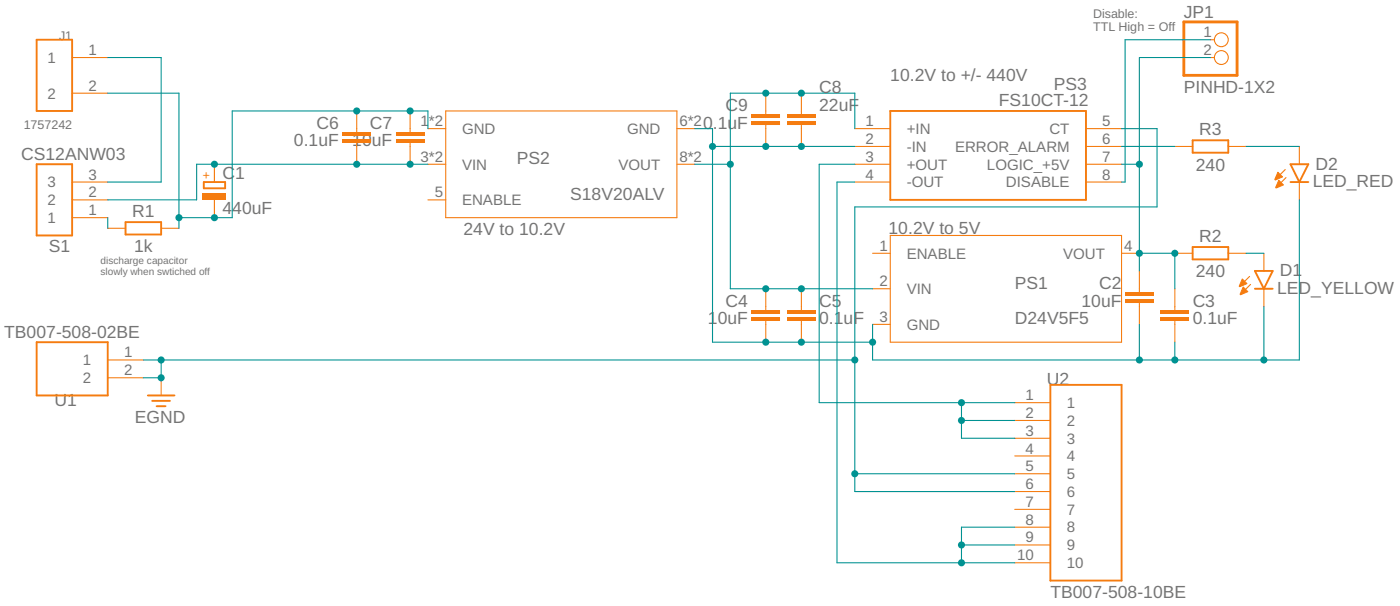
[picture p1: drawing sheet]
<svg xmlns="http://www.w3.org/2000/svg" width="218mm" height="94mm" viewBox="0 0 218 94" stroke-linecap="round" stroke-linejoin="round" font-family="sans-serif">
<path d="M5.7 6.2h5.5v11.1h-5.5zM138.7 17.3h30.4v13.8h-30.4z" fill="none" stroke="#f57c10" stroke-width=".3"/>
<g fill="none" stroke="#f57c10" stroke-width=".17">
<path d="M11.2 9h5.6M11.2 14.5h5.6M69.4 17.3h36v16.6h-36zM66.6 20h2.8M66.6 25.6h2.8M66.6 31.1h2.8M105.4 20h2.8M105.4 25.6h2.8M133.1 20h5.6M133.1 22.8h5.6M133.1 25.6h5.6M133.1 28.4h5.6"/>
<path d="M169.1 20h5.6M169.1 22.8h5.6M169.1 25.6h5.6M169.1 28.4h5.6"/>
</g>
<g fill="#f57c10">
<path d="M53.3 21.7h4.5v.6h-4.5z" fill-rule="evenodd"/>
<path d="M53.3 20.6h4.5v.6h-4.5z" fill-rule="evenodd"/>
</g>
<g fill="#f57c10">
<path d="M53.3 21.7h4.5v.6h-4.5zM53.3 21.7v.6h4.5v-.6z"/>
<path d="M53.3 20.6h4.5v.6h-4.5zM53.3 20.6v.6h4.5v-.6z"/>
</g>
<path d="M55.6 17.3v3.3M55.6 22.3v3.3" fill="none" stroke="#f57c10" stroke-width=".17"/>
<g fill="#f57c10">
<path d="M61.7 21.7h4.4v.6h-4.4z" fill-rule="evenodd"/>
<path d="M61.7 20.6h4.4v.6h-4.4z" fill-rule="evenodd"/>
</g>
<g fill="#f57c10">
<path d="M61.7 21.7h4.4v.6h-4.4zM61.7 21.7v.6h4.4v-.6z"/>
<path d="M61.7 20.6h4.4v.6h-4.4zM61.7 20.6v.6h4.4v-.6z"/>
</g>
<path d="M63.9 17.3v3.3M63.9 22.3v3.3" fill="none" stroke="#f57c10" stroke-width=".17"/>
<g fill="#f57c10">
<path d="M122.6 18.9h4.4v.6h-4.4z" fill-rule="evenodd"/>
<path d="M122.6 17.8h4.4v.6h-4.4z" fill-rule="evenodd"/>
</g>
<g fill="#f57c10">
<path d="M122.6 18.9h4.4v.6h-4.4zM122.6 18.9v.6h4.4v-.6z"/>
<path d="M122.6 17.8h4.4v.6h-4.4zM122.6 17.8v.6h4.4v-.6z"/>
</g>
<path d="M124.8 14.5v3.3M124.8 19.5v3.3" fill="none" stroke="#f57c10" stroke-width=".17"/>
<g fill="#f57c10">
<path d="M117 18.9h4.5v.6h-4.5z" fill-rule="evenodd"/>
<path d="M117 17.8h4.5v.6h-4.5z" fill-rule="evenodd"/>
</g>
<g fill="#f57c10">
<path d="M117 18.9h4.5v.6h-4.5zM117 18.9v.6h4.5v-.6z"/>
<path d="M117 17.8h4.5v.6h-4.5zM117 17.8v.6h4.5v-.6z"/>
</g>
<path d="M119.3 14.5v3.3M119.3 19.5v3.3" fill="none" stroke="#f57c10" stroke-width=".17"/>
<path d="M31.7 28.4h3.4v.9h-3.4z" fill="none" stroke="#f57c10" stroke-width=".3"/>
<path d="M31.6 30.1h3.6v1h-3.6z" fill-rule="evenodd" fill="#f57c10"/>
<path d="M31.6 30.1h3.6v1h-3.6zM31.6 30.1v1h3.6v-1z" fill="#f57c10"/>
<path d="M33.4 25.6v2.8M33.4 31.1v2.8M135.9 39.4h2.8M138.7 36.7h36v16.6h-36zM174.7 39.4h2.8M135.9 50.5h2.8M135.9 45h2.8" fill="none" stroke="#f57c10" stroke-width=".17"/>
<g fill="#f57c10">
<path d="M122.6 49.4h4.4v.6h-4.4z" fill-rule="evenodd"/>
<path d="M122.6 48.3h4.4v.5h-4.4z" fill-rule="evenodd"/>
</g>
<g fill="#f57c10">
<path d="M122.6 49.4h4.4v.6h-4.4zM122.6 49.4v.6h4.4v-.6z"/>
<path d="M122.6 48.3h4.4v.5h-4.4zM122.6 48.3v.5h4.4v-.5z"/>
</g>
<path d="M124.8 45v3.3M124.8 50v3.3" fill="none" stroke="#f57c10" stroke-width=".17"/>
<g fill="#f57c10">
<path d="M117 49.4h4.5v.6h-4.5z" fill-rule="evenodd"/>
<path d="M117 48.3h4.5v.5h-4.5z" fill-rule="evenodd"/>
</g>
<g fill="#f57c10">
<path d="M117 49.4h4.5v.6h-4.5zM117 49.4v.6h4.5v-.6z"/>
<path d="M117 48.3h4.5v.5h-4.5zM117 48.3v.5h4.5v-.5z"/>
</g>
<g fill="none" stroke="#f57c10" stroke-width=".17">
<path d="M11.2 33.9h5.6M11.2 31.1h5.6M11.2 28.4h5.6M183 22.8h2.8M183 39.4h2.8M191.3 22.8h2.8M191.3 39.4h2.8M196.8 39.4v2.8M200.2 26.4l-1.6 1.5M200.3 27.7l-1.5 1.5M202.4 22.8v2.8M202.4 28.4v2.7"/>
<path d="M16.8 56.1h5.5M16.8 58.8h5.5M25.1 58.8v2.8M119.3 45v3.3M119.3 50v3.3M194.6 43l-1.5 1.6M194.8 44.3l-1.6 1.5M196.8 45v2.7"/>
</g>
<path d="M5.7 25.6h5.5v11.1h-5.5zM185.8 21.9h5.5v1.9h-5.5zM185.8 38.5h5.5v1.9h-5.5zM201 25.6h2.8l-1.4 2.8zM201 28.4h2.8M5.7 53.3h11.1v8.3h-11.1zM195.4 42.2h2.8l-1.4 2.8zM195.4 45h2.8M23 61.6h4.2M23.7 62.4h2.8M24.4 63.3h1.4" fill="none" stroke="#f57c10" stroke-width=".3"/>
<g fill="#f57c10" stroke="#f57c10" stroke-width=".16">
<path d="M199 26.8l.8 .7-1.2 .5h-.1z" fill-rule="evenodd"/>
<path d="M199.2 28.1l.7 .7-1.1 .5-.1-.1z" fill-rule="evenodd"/>
<path d="M193.5 43.4l.7 .8-1.1 .5-.1-.1z" fill-rule="evenodd"/>
<path d="M193.6 44.7l.8 .7-1.2 .5-.1-.1z" fill-rule="evenodd"/>
</g>
<g fill="#f57c10">
<path d="M180.8 49.4h4.4v.6h-4.4z" fill-rule="evenodd"/>
<path d="M180.8 48.3h4.4v.5h-4.4z" fill-rule="evenodd"/>
</g>
<g fill="#f57c10">
<path d="M180.8 49.4h4.4v.6h-4.4zM180.8 49.4v.6h4.4v-.6z"/>
<path d="M180.8 48.3h4.4v.5h-4.4zM180.8 48.3v.5h4.4v-.5z"/>
</g>
<path d="M183 45v3.3M183 50v3.3" fill="none" stroke="#f57c10" stroke-width=".17"/>
<g fill="#f57c10">
<path d="M175.2 46.6h4.5v.6h-4.5z" fill-rule="evenodd"/>
<path d="M175.2 45.5h4.5v.6h-4.5z" fill-rule="evenodd"/>
</g>
<g fill="#f57c10">
<path d="M175.2 46.6h4.5v.6h-4.5zM175.2 46.6v.6h4.5v-.6z"/>
<path d="M175.2 45.5h4.5v.6h-4.5zM175.2 45.5v.6h4.5v-.6z"/>
</g>
<g fill="none" stroke="#f57c10" stroke-width=".17">
<path d="M188.5 6.2h.6M188.5 9h.6M16.8 35.5h2.8M25.1 35.5h2.8M177.5 42.2v3.3M177.5 47.2v3.3M158 62.7h5.6M158 65.5h5.6M158 68.2h5.6M158 71h5.6M158 73.8h5.6M158 76.5h5.6"/>
<path d="M158 79.3h5.6M158 82.1h5.6M158 84.9h5.6M158 87.6h5.6"/>
<circle cx="190.2" cy="9" r="1.08"/>
<circle cx="190.2" cy="6.2" r="1.08"/>
</g>
<path d="M19.6 34.6h5.5v1.9h-5.5zM163.6 59.9h11.1v30.5h-11.1z" fill="none" stroke="#f57c10" stroke-width=".3"/>
<path d="M184.4 3.4h8.3v8.3h-8.3z" fill="none" stroke="#f57c10" stroke-width=".44"/>
<path d="M133.1 28.4h-2.7v59.2h27.6M158 84.9h-8.3v2.7" fill="none" stroke="#009292" stroke-width=".17"/>
<circle cx="149.7" cy="87.6" r=".55" fill="#009292"/>
<path d="M149.2 87.6a.55 .55 0 0 1 1.1 0 .55 .55 0 0 1-1.1 0zM149.2 87.6a.55 .55 0 0 0 1.1 0 .55 .55 0 0 0-1.1 0z" fill="#009292"/>
<path d="M158 82.1h-8.3v2.8" fill="none" stroke="#009292" stroke-width=".17"/>
<circle cx="149.7" cy="84.9" r=".55" fill="#009292"/>
<path d="M149.2 84.9a.55 .55 0 0 1 1.1 0 .55 .55 0 0 1-1.1 0zM149.2 84.9a.55 .55 0 0 0 1.1 0 .55 .55 0 0 0-1.1 0z" fill="#009292"/>
<path d="M133.1 20v-5.5h-19.4v11.1h-5.5" fill="none" stroke="#009292" stroke-width=".17"/>
<g fill="#009292">
<circle cx="124.8" cy="14.5" r=".55"/>
<circle cx="119.3" cy="14.5" r=".55"/>
</g>
<g fill="#009292">
<path d="M124.3 14.5a.55 .55 0 0 1 1.1 0 .55 .55 0 0 1-1.1 0zM124.3 14.5a.55 .55 0 0 0 1.1 0 .55 .55 0 0 0-1.1 0z"/>
<path d="M118.7 14.5a.55 .55 0 0 1 1.1 0 .55 .55 0 0 1-1.1 0zM118.7 14.5a.55 .55 0 0 0 1.1 0 .55 .55 0 0 0-1.1 0z"/>
</g>
<path d="M113.7 25.6v19.4h22.2" fill="none" stroke="#009292" stroke-width=".17"/>
<g fill="#009292">
<circle cx="113.7" cy="25.6" r=".55"/>
<circle cx="124.8" cy="45" r=".55"/>
<circle cx="119.3" cy="45" r=".55"/>
</g>
<g fill="#009292">
<path d="M113.2 25.6a.55 .55 0 0 1 1.1 0 .55 .55 0 0 1-1.1 0zM113.2 25.6a.55 .55 0 0 0 1.1 0 .55 .55 0 0 0-1.1 0z"/>
<path d="M124.3 45a.55 .55 0 0 1 1.1 0 .55 .55 0 0 1-1.1 0zM124.3 45a.55 .55 0 0 0 1.1 0 .55 .55 0 0 0-1.1 0z"/>
<path d="M118.7 45a.55 .55 0 0 1 1.1 0 .55 .55 0 0 1-1.1 0zM118.7 45a.55 .55 0 0 0 1.1 0 .55 .55 0 0 0-1.1 0z"/>
</g>
<path d="M108.2 20h2.8v2.8h22.1" fill="none" stroke="#009292" stroke-width=".17"/>
<g fill="#009292">
<circle cx="124.8" cy="22.8" r=".55"/>
<circle cx="119.3" cy="22.8" r=".55"/>
</g>
<g fill="#009292">
<path d="M124.3 22.8a.55 .55 0 0 1 1.1 0 .55 .55 0 0 1-1.1 0zM124.3 22.8a.55 .55 0 0 0 1.1 0 .55 .55 0 0 0-1.1 0z"/>
<path d="M118.7 22.8a.55 .55 0 0 1 1.1 0 .55 .55 0 0 1-1.1 0zM118.7 22.8a.55 .55 0 0 0 1.1 0 .55 .55 0 0 0-1.1 0z"/>
</g>
<path d="M111 22.8v30.5" fill="none" stroke="#009292" stroke-width=".17"/>
<circle cx="111" cy="22.8" r=".55" fill="#009292"/>
<path d="M110.4 22.8a.55 .55 0 0 1 1.1 0 .55 .55 0 0 1-1.1 0zM110.4 22.8a.55 .55 0 0 0 1.1 0 .55 .55 0 0 0-1.1 0z" fill="#009292"/>
<path d="M135.9 50.5v2.8h-24.9" fill="none" stroke="#009292" stroke-width=".17"/>
<g fill="#009292">
<circle cx="124.8" cy="53.3" r=".55"/>
<circle cx="119.3" cy="53.3" r=".55"/>
</g>
<g fill="#009292">
<path d="M124.3 53.3a.55 .55 0 0 1 1.1 0 .55 .55 0 0 1-1.1 0zM124.3 53.3a.55 .55 0 0 0 1.1 0 .55 .55 0 0 0-1.1 0z"/>
<path d="M118.7 53.3a.55 .55 0 0 1 1.1 0 .55 .55 0 0 1-1.1 0zM118.7 53.3a.55 .55 0 0 0 1.1 0 .55 .55 0 0 0-1.1 0z"/>
</g>
<path d="M196.8 47.7v8.4h-60.9v-2.8" fill="none" stroke="#009292" stroke-width=".17"/>
<circle cx="135.9" cy="53.3" r=".55" fill="#009292"/>
<path d="M135.4 53.3a.55 .55 0 0 1 1.1 0 .55 .55 0 0 1-1.1 0zM135.4 53.3a.55 .55 0 0 0 1.1 0 .55 .55 0 0 0-1.1 0z" fill="#009292"/>
<path d="M202.4 31.1v25h-5.6" fill="none" stroke="#009292" stroke-width=".17"/>
<circle cx="196.8" cy="56.1" r=".55" fill="#009292"/>
<path d="M196.3 56.1a.55 .55 0 0 1 1.1 0 .55 .55 0 0 1-1.1 0zM196.3 56.1a.55 .55 0 0 0 1.1 0 .55 .55 0 0 0-1.1 0z" fill="#009292"/>
<path d="M177.5 50.5v5.6" fill="none" stroke="#009292" stroke-width=".17"/>
<circle cx="177.5" cy="56.1" r=".55" fill="#009292"/>
<path d="M176.9 56.1a.55 .55 0 0 1 1.1 0 .55 .55 0 0 1-1.1 0zM176.9 56.1a.55 .55 0 0 0 1.1 0 .55 .55 0 0 0-1.1 0z" fill="#009292"/>
<path d="M183 53.3v2.8" fill="none" stroke="#009292" stroke-width=".17"/>
<circle cx="183" cy="56.1" r=".55" fill="#009292"/>
<path d="M182.4 56.1a.55 .55 0 0 1 1.1 0 .55 .55 0 0 1-1.1 0zM182.4 56.1a.55 .55 0 0 0 1.1 0 .55 .55 0 0 0-1.1 0z" fill="#009292"/>
<path d="M63.9 25.6h2.7" fill="none" stroke="#009292" stroke-width=".17"/>
<circle cx="63.9" cy="25.6" r=".55" fill="#009292"/>
<path d="M63.3 25.6a.55 .55 0 0 1 1.1 0 .55 .55 0 0 1-1.1 0zM63.3 25.6a.55 .55 0 0 0 1.1 0 .55 .55 0 0 0-1.1 0z" fill="#009292"/>
<path d="M55.6 25.6h8.3" fill="none" stroke="#009292" stroke-width=".17"/>
<circle cx="55.6" cy="25.6" r=".55" fill="#009292"/>
<path d="M55 25.6a.55 .55 0 0 1 1.1 0 .55 .55 0 0 1-1.1 0zM55 25.6a.55 .55 0 0 0 1.1 0 .55 .55 0 0 0-1.1 0z" fill="#009292"/>
<path d="M55.6 25.6h-25v5.5h-13.8" fill="none" stroke="#009292" stroke-width=".17"/>
<circle cx="33.4" cy="25.6" r=".55" fill="#009292"/>
<path d="M32.8 25.6a.55 .55 0 0 1 1.1 0 .55 .55 0 0 1-1.1 0zM32.8 25.6a.55 .55 0 0 0 1.1 0 .55 .55 0 0 0-1.1 0z" fill="#009292"/>
<path d="M63.9 17.3h2.7v2.7M174.7 22.8h8.3M194.1 22.8h8.3M194.1 39.4h2.7" fill="none" stroke="#009292" stroke-width=".17"/>
<circle cx="63.9" cy="17.3" r=".55" fill="#009292"/>
<path d="M63.3 17.3a.55 .55 0 0 1 1.1 0 .55 .55 0 0 1-1.1 0zM63.3 17.3a.55 .55 0 0 0 1.1 0 .55 .55 0 0 0-1.1 0z" fill="#009292"/>
<path d="M55.6 17.3h8.3" fill="none" stroke="#009292" stroke-width=".17"/>
<circle cx="55.6" cy="17.3" r=".55" fill="#009292"/>
<path d="M55 17.3a.55 .55 0 0 1 1.1 0 .55 .55 0 0 1-1.1 0zM55 17.3a.55 .55 0 0 0 1.1 0 .55 .55 0 0 0-1.1 0z" fill="#009292"/>
<path d="M55.6 17.3h-19.4v16.6h-2.8" fill="none" stroke="#009292" stroke-width=".17"/>
<circle cx="33.4" cy="33.9" r=".55" fill="#009292"/>
<path d="M32.8 33.9a.55 .55 0 0 1 1.1 0 .55 .55 0 0 1-1.1 0zM32.8 33.9a.55 .55 0 0 0 1.1 0 .55 .55 0 0 0-1.1 0z" fill="#009292"/>
<path d="M16.8 14.5h11.1v19.4" fill="none" stroke="#009292" stroke-width=".17"/>
<circle cx="27.9" cy="33.9" r=".55" fill="#009292"/>
<path d="M27.3 33.9a.55 .55 0 0 1 1.1 0 .55 .55 0 0 1-1.1 0zM27.3 33.9a.55 .55 0 0 0 1.1 0 .55 .55 0 0 0-1.1 0z" fill="#009292"/>
<path d="M16.8 9h8.3v19.4h-8.3M16.8 33.9v1.6M33.4 33.9h-5.5v1.6M22.3 56.1h2.8v2.7" fill="none" stroke="#009292" stroke-width=".17"/>
<circle cx="25.1" cy="56.1" r=".55" fill="#009292"/>
<path d="M24.5 56.1a.55 .55 0 0 1 1.1 0 .55 .55 0 0 1-1.1 0zM24.5 56.1a.55 .55 0 0 0 1.1 0 .55 .55 0 0 0-1.1 0z" fill="#009292"/>
<path d="M22.3 58.8h2.8" fill="none" stroke="#009292" stroke-width=".17"/>
<circle cx="25.1" cy="58.8" r=".55" fill="#009292"/>
<path d="M24.5 58.8a.55 .55 0 0 1 1.1 0 .55 .55 0 0 1-1.1 0zM24.5 58.8a.55 .55 0 0 0 1.1 0 .55 .55 0 0 0-1.1 0z" fill="#009292"/>
<path d="M174.7 20h5.5v12.2h-47.1v23.9h-108" fill="none" stroke="#009292" stroke-width=".17"/>
<circle cx="133.1" cy="56.1" r=".55" fill="#009292"/>
<path d="M132.6 56.1a.55 .55 0 0 1 1.1 0 .55 .55 0 0 1-1.1 0zM132.6 56.1a.55 .55 0 0 0 1.1 0 .55 .55 0 0 0-1.1 0z" fill="#009292"/>
<path d="M133.1 56.1v20.4h24.9M133.1 73.8h24.9" fill="none" stroke="#009292" stroke-width=".17"/>
<circle cx="133.1" cy="73.8" r=".55" fill="#009292"/>
<path d="M132.6 73.8a.55 .55 0 0 1 1.1 0 .55 .55 0 0 1-1.1 0zM132.6 73.8a.55 .55 0 0 0 1.1 0 .55 .55 0 0 0-1.1 0z" fill="#009292"/>
<path d="M174.7 25.6h2.8v13.8" fill="none" stroke="#009292" stroke-width=".17"/>
<circle cx="177.5" cy="39.4" r=".55" fill="#009292"/>
<path d="M176.9 39.4a.55 .55 0 0 1 1.1 0 .55 .55 0 0 1-1.1 0zM176.9 39.4a.55 .55 0 0 0 1.1 0 .55 .55 0 0 0-1.1 0z" fill="#009292"/>
<path d="M177.5 42.2v-2.8h5.5v5.6" fill="none" stroke="#009292" stroke-width=".17"/>
<circle cx="183" cy="39.4" r=".55" fill="#009292"/>
<path d="M182.4 39.4a.55 .55 0 0 1 1.1 0 .55 .55 0 0 1-1.1 0zM182.4 39.4a.55 .55 0 0 0 1.1 0 .55 .55 0 0 0-1.1 0z" fill="#009292"/>
<path d="M188.5 9h-11v16.6" fill="none" stroke="#009292" stroke-width=".17"/>
<circle cx="177.5" cy="25.6" r=".55" fill="#009292"/>
<path d="M176.9 25.6a.55 .55 0 0 1 1.1 0 .55 .55 0 0 1-1.1 0zM176.9 25.6a.55 .55 0 0 0 1.1 0 .55 .55 0 0 0-1.1 0z" fill="#009292"/>
<path d="M133.1 25.6h-5.5v37.1h30.4M149.7 62.7v2.8h8.3" fill="none" stroke="#009292" stroke-width=".17"/>
<circle cx="149.7" cy="62.7" r=".55" fill="#009292"/>
<path d="M149.2 62.7a.55 .55 0 0 1 1.1 0 .55 .55 0 0 1-1.1 0zM149.2 62.7a.55 .55 0 0 0 1.1 0 .55 .55 0 0 0-1.1 0z" fill="#009292"/>
<path d="M149.7 65.5v2.7h8.3" fill="none" stroke="#009292" stroke-width=".17"/>
<circle cx="149.7" cy="65.5" r=".55" fill="#009292"/>
<path d="M149.2 65.5a.55 .55 0 0 1 1.1 0 .55 .55 0 0 1-1.1 0zM149.2 65.5a.55 .55 0 0 0 1.1 0 .55 .55 0 0 0-1.1 0z" fill="#009292"/>
<path d="M188.5 6.2h-13.3v22.2h-.5" fill="none" stroke="#009292" stroke-width=".17"/>
<g font-size="2.7" fill="#757575">
<text x="184.4" y="2.7">JP1</text>
<text x="113" y="17.3">C9</text>
<text x="127.6" y="17.3">22uF</text>
<text x="127.6" y="14.5">C8</text>
<text x="138.7" y="12.6">10.2V to +/- 440V</text>
<text x="155.6" y="16.6">FS10CT-12</text>
<text x="164.2" y="14.1">PS3</text>
<text x="184.4" y="14.5">PINHD-1X2</text>
<text x="45.8" y="22.8">0.1uF</text>
<text x="49.3" y="20">C6</text>
<text x="54.9" y="22.8">10uF</text>
<text x="57.6" y="20">C7</text>
<text x="109.5" y="20">0</text>
<text x="111" y="20">.</text>
<text x="111.8" y="20">1uF</text>
<text x="186.8" y="21">R3</text>
<text x="3.3" y="24.9">CS12ANW03</text>
<text x="34.6" y="27.8">C</text>
<text x="36.6" y="27.8">1</text>
<text x="80.5" y="25.6">PS2</text>
<text x="186.2" y="26.6">240</text>
<text x="204.5" y="29.2">LED_RED</text>
<text x="204.9" y="26.4">D2</text>
<text x="20.6" y="33.8">R1</text>
<text x="34.6" y="33.4">4</text>
<text x="36.2" y="33.4">40uF</text>
<text x="88.8" y="31.1">S18V20ALV</text>
<text x="7.6" y="39.3">S1</text>
<text x="20.9" y="39.3">1k</text>
<text x="72.2" y="36.7">24V to 10.2V</text>
<text x="138.4" y="36.4">10.2V to 5V</text>
<text x="186.8" y="37.6">R2</text>
<text x="113" y="47.7">C4</text>
<text x="127.6" y="47.7">C5</text>
<text x="158.1" y="45">PS1</text>
<text x="168.4" y="47.7">10uF</text>
<text x="171.2" y="45">C2</text>
<text x="185.8" y="47.7">C3</text>
<text x="186.2" y="43.2">240</text>
<text x="198.9" y="45.8">LED_YELLOW</text>
<text x="199.3" y="43">D1</text>
<text x=".7" y="52.7">TB007-508-02BE</text>
<text x="110.3" y="50.5">1</text>
<text x="111.8" y="50.5">0uF</text>
<text x="127.6" y="50.5">0.1uF</text>
<text x="158.1" y="50.5">D24V5F5</text>
<text x="185.8" y="50.5">0.1uF</text>
<text x="163.1" y="59.9">U2</text>
<text x="8.5" y="63.2">U1</text>
<text x="21" y="65.9">EGND</text>
<text x="163.6" y="93.2">TB007-508-10BE</text>
</g>
<g font-size="2.3" fill="#757575">
<text x="187.4" y="5.8">1</text>
<text x="7.4" y="9.8">1</text>
<text x="13.8" y="8.6">1</text>
<text x="187.4" y="8.6">2</text>
<text x="7.4" y="15.3">2</text>
<text x="13.8" y="14.1">2</text>
<text x="65.5" y="19.7">1</text>
<text x="66.8" y="19.7">*2</text>
<text x="72" y="20.9">GND</text>
<text x="97.7" y="20.9">GND</text>
<text x="105.8" y="19.7">6*2</text>
<text x="134.8" y="19.7">1</text>
<text x="134.8" y="22.4">2</text>
<text x="141.2" y="20.9">+IN</text>
<text x="141.2" y="23.6">-IN</text>
<text x="148.7" y="23.7">ERROR_ALARM</text>
<text x="163.4" y="20.9">CT</text>
<text x="171.7" y="19.7">5</text>
<text x="171.7" y="22.4">6</text>
<text x="7.4" y="29.2">3</text>
<text x="13.8" y="28">3</text>
<text x="65.5" y="25.2">3*2</text>
<text x="72" y="26.4">VIN</text>
<text x="96.3" y="26.4">VOUT</text>
<text x="105.8" y="25.2">8*2</text>
<text x="134.8" y="25.2">3</text>
<text x="134.8" y="28">4</text>
<text x="141.2" y="26.4">+OUT</text>
<text x="141.2" y="29.2">-OUT</text>
<text x="153.7" y="26.4">LOGIC_+5V</text>
<text x="156.7" y="29.2">DISABLE</text>
<text x="171.7" y="25.2">7</text>
<text x="171.7" y="28">8</text>
<text x="7.4" y="34.7">1</text>
<text x="7.4" y="32">2</text>
<text x="13.8" y="33.5">1</text>
<text x="13.8" y="30.7">2</text>
<text x="67.7" y="30.7">5</text>
<text x="72" y="32">ENABLE</text>
<text x="137" y="39">1</text>
<text x="141.2" y="40.3">ENABLE</text>
<text x="165.6" y="40.3">VOUT</text>
<text x="175.1" y="39">4</text>
<text x="137" y="44.6">2</text>
<text x="141.2" y="45.8">VIN</text>
<text x="137" y="50.1">3</text>
<text x="141.2" y="51.3">GND</text>
<text x="12.9" y="56.9">1</text>
<text x="12.9" y="59.7">2</text>
<text x="19.3" y="55.7">1</text>
<text x="19.3" y="58.4">2</text>
<text x="159.7" y="62.3">1</text>
<text x="159.7" y="65.1">2</text>
<text x="166.1" y="63.5">1</text>
<text x="159.7" y="67.9">3</text>
<text x="159.7" y="70.6">4</text>
<text x="166.1" y="66.3">2</text>
<text x="166.1" y="69.1">3</text>
<text x="166.1" y="71.8">4</text>
<text x="159.7" y="73.4">5</text>
<text x="159.7" y="76.2">6</text>
<text x="166.1" y="74.6">5</text>
<text x="166.1" y="77.4">6</text>
<text x="159.7" y="78.9">7</text>
<text x="159.7" y="81.7">8</text>
<text x="166.1" y="80.2">7</text>
<text x="166.1" y="82.9">8</text>
<text x="158.4" y="87.2">10</text>
<text x="159.7" y="84.5">9</text>
<text x="166.1" y="85.7">9</text>
<text x="166.1" y="88.5">10</text>
</g>
<g font-size="1.9" fill="#757575">
<text x="170.2" y="2.7">Disable:</text>
<text x="170.2" y="4.8">TTL High = Off</text>
<text x="9.2" y="6.2">J1</text>
<text x="3.7" y="20.1">1757242</text>
</g>
<text font-size="1.9" fill="#f57c10" x="32.8" y="27.9" transform="rotate(-90 32.8 27.9)">+</text>
<g font-size="1.6" fill="#757575">
<text x="15.7" y="41.1">discharge capacitor</text>
<text x="15.7" y="42.8">slowly when swtiched off</text>
</g>
</svg>
